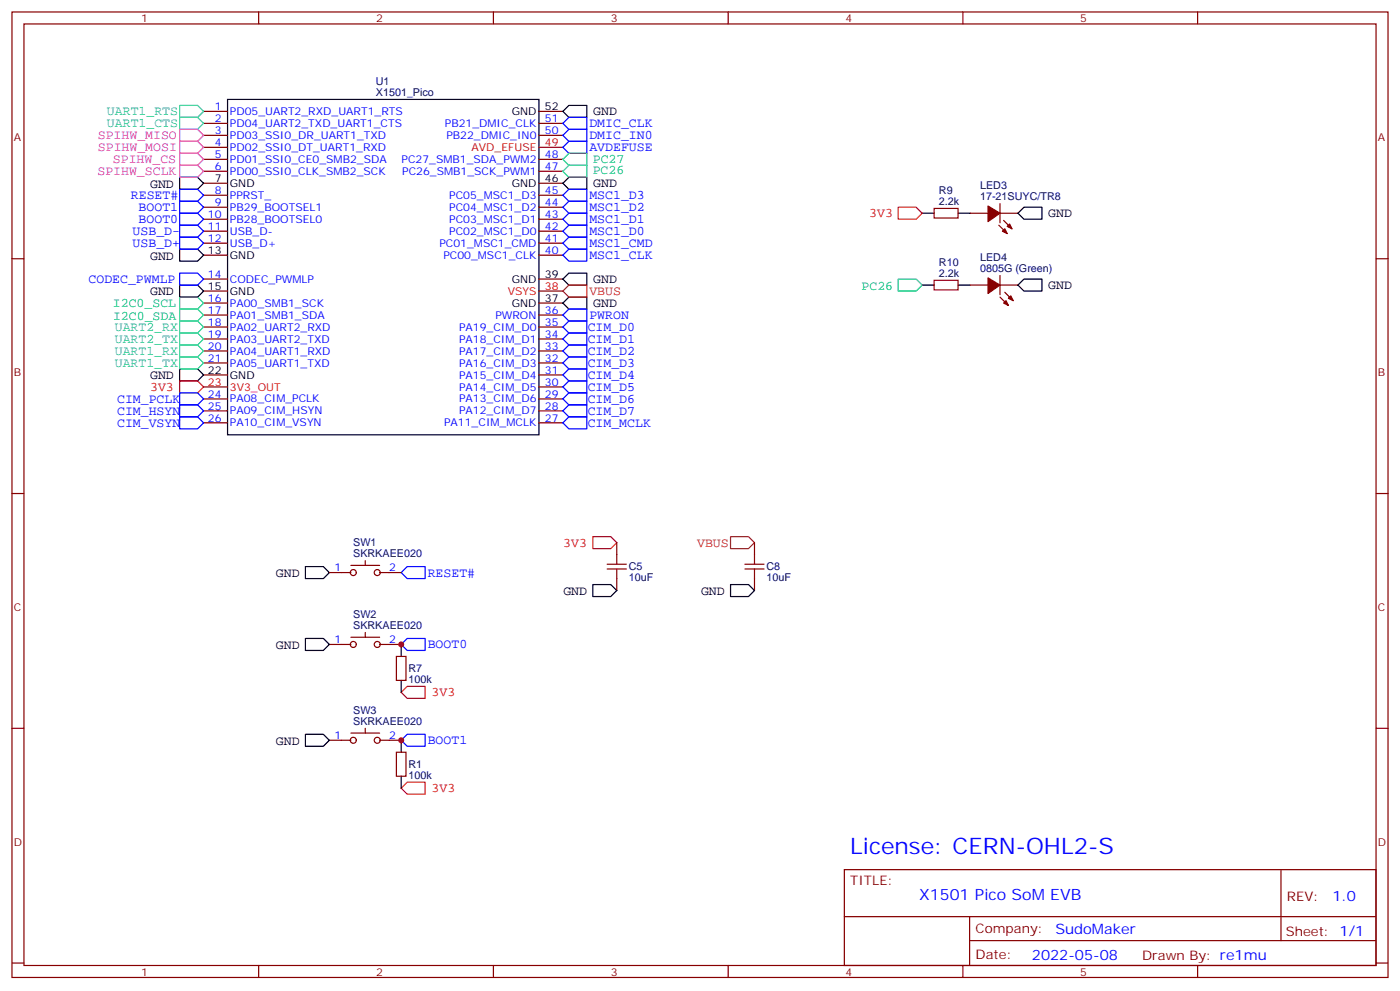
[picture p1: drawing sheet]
<svg xmlns="http://www.w3.org/2000/svg" width="412mm" height="292mm" viewBox="0 0 412 292" stroke-linecap="round" stroke-linejoin="round" font-family="sans-serif">
<g fill="none" stroke="#870000" stroke-width=".35">
<path d="M3.5 3.5h405.4v284.4h-405.4zM7.1 7.1h398.2v277.2h-398.2zM76.2 3.5v3.6M145.3 3.5v3.6M214.5 3.5v3.6M283.6 3.5v3.6M352.8 3.5v3.6M60 32.8h7M60 39.9h7M60 36.3h7M158.7 32.8h7.1M158.7 39.9h7.1"/>
<path d="M158.7 36.3h7.1M60 57.5h7M60 50.4h7M60 46.9h7M60 43.4h7M60 54h7M158.7 57.5h7.1M158.7 50.4h7.1M158.7 46.9h7.1M158.7 54h7.1M294.6 60v5.6M3.5 76.2h3.6"/>
<path d="M60 68.1h7M60 61h7M60 71.6h7M60 64.6h7M60 75.1h7M158.7 68.1h7.1M158.7 61h7.1M158.7 71.6h7.1M158.7 64.6h7.1M158.7 75.1h7.1M275.2 61.4h7v2.8h-7zM285.8 62.8h5.2"/>
<path d="M294.2 66.3l2.5 2.5M294.6 62.8h5.3M295.6 64.9l2.5 2.5M405.3 76.2h3.6M60 96.3h7M60 99.8h7M60 92.8h7M60 89.3h7M60 82.2h7M60 85.7h7M158.7 96.3h7.1M158.7 99.8h7.1"/>
<path d="M158.7 92.8h7.1M158.7 89.3h7.1M158.7 82.2h7.1M158.7 85.7h7.1M275.2 82.6h7v2.8h-7zM285.8 84h5.2M294.6 81.1v5.7M294.6 84h5.3M294.6 87.5l2.4 2.5M296 86.1l2.4 2.4M60 103.4h7M60 106.9h7"/>
<path d="M60 113.9h7M60 117.5h7M60 110.4h7M158.7 103.4h7.1M158.7 106.9h7.1M158.7 113.9h7.1M158.7 117.5h7.1M158.7 110.4h7.1M60 121h7M60 124.5h7M158.7 121h7.1M158.7 124.5h7.1"/>
<path d="M3.5 145.3h3.6M181.7 159.8v3.5M222.2 159.8v3.5M405.3 145.3h3.6M97 168.6h6.4M103.4 166.5h8.4M107.6 165.1v1.4M111.8 168.6h6.4M181.7 170.4v3.5M222.2 170.4v3.5M97 189.8h6.4M103.4 187.7h8.4"/>
<path d="M107.6 186.3v1.4M111.8 189.8h6.4M116.8 193.3h2.8v7.1h-2.8zM3.5 214.5h3.6M97 218h6.4M103.4 215.9h8.4M107.6 214.5v1.4M111.8 218h6.4M405.3 214.5h3.6M116.8 221.5h2.8v7.1h-2.8zM248.7 256.1h156.6v28.2h-156.6zM377.3 256.1v20.9"/>
<path d="M248.7 270h156.5M285.6 277h119.6M285.6 270v14.1M3.5 283.6h3.6M76.2 284.3v3.6M145.3 284.3v3.6M214.5 284.3v3.6M283.6 284.3v3.6M352.8 284.3v3.6M405.3 283.6h3.6"/>
<circle cx="104.1" cy="168.6" r=".88"/>
<circle cx="111.1" cy="168.6" r=".88"/>
<circle cx="104.1" cy="189.8" r=".88"/>
<circle cx="111.1" cy="189.8" r=".88"/>
<circle cx="104.1" cy="218" r=".88"/>
<circle cx="111.1" cy="218" r=".88"/>
</g>
<g fill="none" stroke="#000" stroke-width=".35">
<path d="M67 29.3h91.7v98.8h-91.7zM165.8 32.8l1.8-1.8h5.3v3.6h-5.3zM52.9 52.2h5.3l1.8 1.8-1.8 1.7h-5.3zM165.8 54l1.8-1.8h5.3v3.5h-5.3zM52.9 73.4h5.3l1.8 1.7-1.8 1.8h-5.3zM271.6 62.8h3.6M282.2 62.8h3.6M299.9 62.8l1.7-1.8h5.3v3.6h-5.3zM52.9 84h5.3l1.8 1.7-1.8 1.8h-5.3zM165.8 89.3l1.8-1.8h5.3v3.5h-5.3zM167.6 80.4h5.3v3.6h-5.3l-1.8-1.8zM271.6 84h3.6"/>
<path d="M282.2 84h3.6M299.9 84l1.7-1.8h5.3v3.5h-5.3zM52.9 108.7h5.3l1.8 1.7-1.8 1.8h-5.3zM90 166.9h5.2l1.8 1.7-1.8 1.8h-5.2zM174.6 172.2h5.3l1.8 1.7-1.8 1.8h-5.3zM215.2 172.2h5.3l1.7 1.7-1.7 1.8h-5.3zM90 188h5.2l1.8 1.8-1.8 1.8h-5.2zM118.2 189.8v3.5M90 216.3h5.2l1.8 1.7-1.8 1.8h-5.2zM118.2 200.4v3.5M118.2 218v3.5M118.2 228.6v3.5"/>
</g>
<path d="M158.7 43.4h7.1" fill="none" stroke="#c00" stroke-width=".35"/>
<g fill="none" stroke="#00f" stroke-width=".35">
<path d="M165.8 36.3l1.8-1.7h5.3v3.5h-5.3zM165.8 39.9l1.8-1.8h5.3v3.5h-5.3zM52.9 55.7h5.3l1.8 1.8-1.8 1.8h-5.3zM52.9 59.3h5.3l1.8 1.7-1.8 1.8h-5.3zM165.8 43.4l1.8-1.8h5.3v3.6h-5.3zM165.8 57.5l1.8-1.8h5.3v3.6h-5.3zM52.9 62.8h5.3l1.8 1.8-1.8 1.7h-5.3zM52.9 69.9h5.3l1.8 1.7-1.8 1.8h-5.3zM52.9 66.3h5.3l1.8 1.8-1.8 1.8h-5.3zM165.8 68.1l1.8-1.8h5.3v3.6h-5.3zM165.8 64.6l1.8-1.8h5.3v3.5h-5.3zM165.8 61l1.8-1.7h5.3v3.5h-5.3z"/>
<path d="M165.8 71.6l1.8-1.7h5.3v3.5h-5.3zM165.8 75.1l1.8-1.7h5.3v3.5h-5.3zM52.9 80.4h5.3l1.8 1.8-1.8 1.8h-5.3zM165.8 96.3l1.8-1.8h5.3v3.6h-5.3zM165.8 99.8l1.8-1.7h5.3v3.5h-5.3zM165.8 92.8l1.8-1.8h5.3v3.5h-5.3zM52.9 115.7h5.3l1.8 1.8-1.8 1.7h-5.3zM52.9 119.2h5.3l1.8 1.8-1.8 1.8h-5.3zM165.8 103.4l1.8-1.8h5.3v3.5h-5.3zM165.8 106.9l1.8-1.8h5.3v3.6h-5.3zM165.8 110.4l1.8-1.7h5.3v3.5h-5.3zM165.8 113.9l1.8-1.7h5.3v3.5h-5.3z"/>
<path d="M165.8 117.5l1.8-1.8h5.3v3.5h-5.3zM52.9 122.8h5.3l1.8 1.7-1.8 1.8h-5.3zM165.8 121l1.8-1.8h5.3v3.6h-5.3zM165.8 124.5l1.8-1.7h5.3v3.5h-5.3zM119.9 166.9h5.3v3.5h-5.3l-1.7-1.8zM118.2 189.8l1.7-1.8h5.3v3.6h-5.3zM119.9 216.3h5.3v3.5h-5.3l-1.7-1.8z"/>
</g>
<path d="M264.6 61h5.3l1.7 1.8-1.7 1.8h-5.3zM52.9 112.2h5.3l1.8 1.7-1.8 1.8h-5.3zM174.6 158h5.3l1.8 1.8-1.8 1.8h-5.3zM118.2 203.9l1.7-1.8h5.3v3.6h-5.3zM118.2 232.1l1.7-1.7h5.3v3.5h-5.3z" fill="none" stroke="#f00" stroke-width=".35"/>
<path d="M52.9 31h5.3l1.8 1.8-1.8 1.8h-5.3zM52.9 34.6h5.3l1.8 1.7-1.8 1.8h-5.3zM52.9 94.5h5.3l1.8 1.8-1.8 1.8h-5.3zM52.9 98.1h5.3l1.8 1.7-1.8 1.8h-5.3zM52.9 101.6h5.3l1.8 1.8-1.8 1.7h-5.3zM52.9 105.1h5.3l1.8 1.8-1.8 1.8h-5.3z" fill="none" stroke="#0cc" stroke-width=".35"/>
<path d="M178.9 167.6h5.6M178.9 166.2h5.6M181.7 163.3v2.9M181.7 167.6v2.8M219.4 167.6h5.7M219.4 166.2h5.7M222.2 163.3v2.9M222.2 167.6v2.8" fill="none" stroke="#a10000" stroke-width=".35"/>
<path d="M165.8 85.7l1.8-1.7h5.3v3.5h-5.3zM215.2 158h5.3l1.7 1.8-1.7 1.8h-5.3z" fill="none" stroke="#c30" stroke-width=".35"/>
<path d="M165.8 46.9l1.8-1.7h5.3v3.5h-5.3zM165.8 50.4l1.8-1.7h5.3v3.5h-5.3zM52.9 91h5.3l1.8 1.8-1.8 1.7h-5.3zM52.9 87.5h5.3l1.8 1.8-1.8 1.7h-5.3zM264.6 82.2h5.3l1.7 1.8-1.7 1.7h-5.3z" fill="none" stroke="#3c0" stroke-width=".35"/>
<path d="M52.9 38.1h5.3l1.8 1.8-1.8 1.7h-5.3zM52.9 48.7h5.3l1.8 1.7-1.8 1.8h-5.3zM52.9 45.2h5.3l1.8 1.7-1.8 1.8h-5.3zM52.9 41.6h5.3l1.8 1.8-1.8 1.8h-5.3z" fill="none" stroke="#c0f" stroke-width=".35"/>
<g fill="#870000" stroke="#870000" stroke-width=".35">
<path d="M296.7 66.7l.7-.7 .7 1.4z"/>
<path d="M295.3 68.1l.7-.7 .7 1.4z"/>
<path d="M291 60.7l3.6 2.1-3.6 2.5z"/>
<path d="M297 87.8l.7-.7 .7 1.4z"/>
<path d="M295.6 89.3l.7-.8 .7 1.5z"/>
<path d="M291 81.8l3.6 2.2-3.6 2.4z"/>
</g>
<g fill="#c00">
<circle cx="118.2" cy="189.8" r=".88"/>
<circle cx="118.2" cy="218" r=".88"/>
</g>
<text font-size="6.7" fill="#00f" x="250.5" y="251.5">License: CERN-OHL2-S</text>
<text font-size="4.6" fill="#00f" x="270.8" y="265.1">X1501 Pico SoM EVB</text>
<g font-size="4.2" fill="#00f">
<text x="392.5" y="265.4">1.0</text>
<text x="310.9" y="274.9">SudoMaker</text>
<text x="304" y="282.7">2022-05-08</text>
</g>
<g font-size="3.9" fill="#0cc">
<text x="31.5" y="34">UART1_RTS</text>
<text x="31.5" y="37.5">UART1_CTS</text>
<text x="33.8" y="97.5">UART2_RX</text>
<text x="33.8" y="101">UART2_TX</text>
<text x="33.8" y="104.6">UART1_RX</text>
<text x="33.8" y="108.1">UART1_TX</text>
</g>
<g font-size="3.9">
<text x="174.8" y="33.9">GND</text>
<text x="44.2" y="55.3">GND</text>
<text x="174.8" y="55.1">GND</text>
<text x="308.8" y="64">GND</text>
<text x="44.2" y="76.4">GND</text>
<text x="174.8" y="83.3">GND</text>
<text x="44.2" y="87">GND</text>
<text x="308.8" y="85.1">GND</text>
<text x="174.8" y="90.4">GND</text>
<text x="44.2" y="111.7">GND</text>
<text x="81.3" y="170">GND</text>
<text x="165.9" y="175.3">GND</text>
<text x="206.5" y="175.3">GND</text>
<text x="81.3" y="191.1">GND</text>
<text x="81.3" y="219.4">GND</text>
</g>
<g font-size="3.9" fill="#c0f">
<text x="28.8" y="41">SPIHW_MISO</text>
<text x="28.8" y="44.6">SPIHW_MOSI</text>
<text x="28.7" y="51.6">SPIHW_SCLK</text>
<text x="33.3" y="48.1">SPIHW_CS</text>
</g>
<g font-size="3.9" fill="#00f">
<text x="173.6" y="37.5">DMIC_CLK</text>
<text x="173.6" y="41">DMIC_IN0</text>
<text x="173.6" y="44.5">AVDEFUSE</text>
<text x="38.6" y="58.7">RESET#</text>
<text x="173.6" y="58.7">MSC1_D3</text>
<text x="40.8" y="65.6">BOOT0</text>
<text x="40.8" y="62.1">BOOT1</text>
<text x="173.6" y="65.7">MSC1_D1</text>
<text x="173.6" y="62.2">MSC1_D2</text>
<text x="39.1" y="69.3">USB_D-</text>
<text x="173.6" y="69.2">MSC1_D0</text>
<text x="39.1" y="72.8">USB_D+</text>
<text x="173.6" y="72.8">MSC1_CMD</text>
<text x="173.6" y="76.3">MSC1_CLK</text>
<text x="26.1" y="83.3">CODEC_PWMLP</text>
<text x="173.6" y="93.9">PWRON</text>
<text x="173.1" y="97.5">CIM_D0</text>
<text x="173.1" y="101.1">CIM_D1</text>
<text x="173.1" y="104.6">CIM_D2</text>
<text x="173.1" y="108.1">CIM_D3</text>
<text x="173.1" y="111.7">CIM_D4</text>
<text x="34.5" y="118.6">CIM_PCLK</text>
<text x="173.1" y="115.2">CIM_D5</text>
<text x="173.1" y="118.7">CIM_D6</text>
<text x="34.5" y="122.2">CIM_HSYN</text>
<text x="34.5" y="125.7">CIM_VSYN</text>
<text x="173.1" y="122.3">CIM_D7</text>
<text x="173.1" y="125.8">CIM_MCLK</text>
<text x="126" y="169.8">RESET#</text>
<text x="126" y="190.9">BOOT0</text>
<text x="126" y="219.2">BOOT1</text>
</g>
<g font-size="3.9" fill="#3c0">
<text x="174.6" y="51.4">PC26</text>
<text x="174.6" y="48">PC27</text>
<text x="253.8" y="85.4">PC26</text>
<text x="33.3" y="90.5">I2C0_SCL</text>
<text x="33.3" y="94.3">I2C0_SDA</text>
</g>
<g font-size="3.9" fill="#f00">
<text x="256.1" y="64">3V3</text>
<text x="44.2" y="115.2">3V3</text>
<text x="165.9" y="161">3V3</text>
<text x="127.1" y="205.1">3V3</text>
<text x="127.1" y="233.3">3V3</text>
</g>
<g font-size="3.9" fill="#c30">
<text x="173.6" y="86.8">VBUS</text>
<text x="205.4" y="161.1">VBUS</text>
</g>
<g font-size="3.9" fill="#800">
<text x="250.5" y="260.7">TITLE:</text>
<text x="379.1" y="265.4">REV:</text>
<text x="287.4" y="274.9">Company:</text>
<text x="378.7" y="275.5">Sheet: 1/1</text>
<text x="287.4" y="282.6">Date:</text>
<text x="336.4" y="282.7">Drawn By: re1mu</text>
</g>
<g font-size="3.2" fill="#800">
<text x="41.6" y="6.5">1</text>
<text x="110.8" y="6.5">2</text>
<text x="179.9" y="6.5">3</text>
<text x="249.1" y="6.5">4</text>
<text x="318.2" y="6.5">5</text>
<text x="4.1" y="41.6">A</text>
<text x="405.9" y="41.6">A</text>
<text x="4.1" y="110.8">B</text>
<text x="405.9" y="110.8">B</text>
<text x="4.1" y="179.9">C</text>
<text x="405.9" y="179.9">C</text>
<text x="4.1" y="249.1">D</text>
<text x="405.9" y="249.1">D</text>
<text x="41.6" y="287.3">1</text>
<text x="110.8" y="287.3">2</text>
<text x="179.9" y="287.3">3</text>
<text x="249.1" y="287.3">4</text>
<text x="318.2" y="287.3">5</text>
</g>
<g font-size="3.2" fill="#000080">
<text x="110.7" y="28.2">X1501_Pico</text>
<text x="110.7" y="24.9">U1</text>
<text x="276.6" y="57">R9</text>
<text x="288.7" y="58.9">17-21SUYC/TR8</text>
<text x="288.7" y="55.7">LED3</text>
<text x="276.6" y="60.3">2.2k</text>
<text x="288.7" y="76.8">LED4</text>
<text x="276.6" y="81.5">2.2k</text>
<text x="276.6" y="78.2">R10</text>
<text x="288.7" y="80.1">0805G (Green)</text>
<text x="104" y="160.8">SW1</text>
<text x="104" y="164">SKRKAEE020</text>
<text x="185.2" y="171.2">10uF</text>
<text x="185.2" y="168">C5</text>
<text x="225.8" y="171.2">10uF</text>
<text x="225.8" y="168">C8</text>
<text x="104" y="185.2">SKRKAEE020</text>
<text x="104" y="182">SW2</text>
<text x="120.3" y="198">R7</text>
<text x="120.3" y="201.2">100k</text>
<text x="104" y="213.4">SKRKAEE020</text>
<text x="104" y="210.2">SW3</text>
<text x="120.3" y="226.2">R1</text>
<text x="120.3" y="229.4">100k</text>
</g>
<g font-size="3.2" fill="#00f">
<text x="63.2" y="32.5">1</text>
<text x="63.2" y="36">2</text>
<text x="67.7" y="33.9">PD05_UART2_RXD_UART1_RTS</text>
<text x="160.5" y="36">51</text>
<text x="63.2" y="39.5">3</text>
<text x="67.7" y="40.9">PD03_SSI0_DR_UART1_TXD</text>
<text x="67.7" y="37.4">PD04_UART2_TXD_UART1_CTS</text>
<text x="131" y="37.4">PB21_DMIC_CLK</text>
<text x="131.5" y="40.9">PB22_DMIC_IN0</text>
<text x="160.5" y="39.5">50</text>
<text x="63.2" y="46.6">5</text>
<text x="63.2" y="43">4</text>
<text x="67.7" y="48">PD01_SSI0_CE0_SMB2_SDA</text>
<text x="67.7" y="44.5">PD02_SSI0_DT_UART1_RXD</text>
<text x="118.3" y="48">PC27_SMB1_SDA_PWM2</text>
<text x="160.5" y="46.6">48</text>
<text x="63.2" y="50.1">6</text>
<text x="67.7" y="51.5">PD00_SSI0_CLK_SMB2_SCK</text>
<text x="118.5" y="51.5">PC26_SMB1_SCK_PWM1</text>
<text x="160.5" y="50.1">47</text>
<text x="63.2" y="57.2">8</text>
<text x="67.7" y="58.6">PPRST_</text>
<text x="132.3" y="58.6">PC05_MSC1_D3</text>
<text x="160.5" y="57.2">45</text>
<text x="61.2" y="64.2">10</text>
<text x="63.2" y="60.7">9</text>
<text x="67.7" y="65.6">PB28_BOOTSEL0</text>
<text x="67.7" y="62.1">PB29_BOOTSEL1</text>
<text x="132.3" y="62.1">PC04_MSC1_D2</text>
<text x="132.3" y="65.6">PC03_MSC1_D1</text>
<text x="160.5" y="60.7">44</text>
<text x="160.5" y="64.2">43</text>
<text x="61.2" y="67.7">11</text>
<text x="61.2" y="71.3">12</text>
<text x="67.7" y="69.1">USB_D-</text>
<text x="132.3" y="69.1">PC02_MSC1_D0</text>
<text x="160.5" y="67.7">42</text>
<text x="160.5" y="71.3">41</text>
<text x="67.7" y="72.7">USB_D+</text>
<text x="129.4" y="72.7">PC01_MSC1_CMD</text>
<text x="130.6" y="76.2">PC00_MSC1_CLK</text>
<text x="160.5" y="74.8">40</text>
<text x="61.2" y="81.8">14</text>
<text x="67.7" y="83.3">CODEC_PWMLP</text>
<text x="61.2" y="88.9">16</text>
<text x="61.2" y="96">18</text>
<text x="61.2" y="92.4">17</text>
<text x="67.7" y="90.3">PA00_SMB1_SCK</text>
<text x="67.7" y="93.8">PA01_SMB1_SDA</text>
<text x="145.9" y="93.8">PWRON</text>
<text x="160.5" y="96">35</text>
<text x="160.5" y="92.4">36</text>
<text x="61.2" y="99.5">19</text>
<text x="67.7" y="97.4">PA02_UART2_RXD</text>
<text x="67.7" y="100.9">PA03_UART2_TXD</text>
<text x="135.2" y="97.4">PA19_CIM_D0</text>
<text x="135.2" y="100.9">PA18_CIM_D1</text>
<text x="160.5" y="99.5">34</text>
<text x="61.2" y="106.5">21</text>
<text x="61.2" y="103">20</text>
<text x="67.7" y="108">PA05_UART1_TXD</text>
<text x="67.7" y="104.4">PA04_UART1_RXD</text>
<text x="135.2" y="104.4">PA17_CIM_D2</text>
<text x="135.2" y="108">PA16_CIM_D3</text>
<text x="160.5" y="103">33</text>
<text x="160.5" y="106.5">32</text>
<text x="135.2" y="111.5">PA15_CIM_D4</text>
<text x="160.5" y="113.6">30</text>
<text x="160.5" y="110.1">31</text>
<text x="61.2" y="117.1">24</text>
<text x="67.7" y="118.5">PA08_CIM_PCLK</text>
<text x="135.2" y="118.5">PA13_CIM_D6</text>
<text x="135.2" y="115">PA14_CIM_D5</text>
<text x="160.5" y="117.1">29</text>
<text x="61.2" y="120.7">25</text>
<text x="61.2" y="124.2">26</text>
<text x="67.7" y="122.1">PA09_CIM_HSYN</text>
<text x="67.7" y="125.6">PA10_CIM_VSYN</text>
<text x="130.8" y="125.6">PA11_CIM_MCLK</text>
<text x="135.2" y="122.1">PA12_CIM_D7</text>
<text x="160.5" y="120.7">28</text>
<text x="160.5" y="124.2">27</text>
<text x="98.5" y="168.3">1</text>
<text x="114.7" y="168.3">2</text>
<text x="98.5" y="189.4">1</text>
<text x="114.7" y="189.4">2</text>
<text x="98.5" y="217.7">1</text>
<text x="114.7" y="217.7">2</text>
</g>
<g font-size="3.2">
<text x="150.8" y="33.9">GND</text>
<text x="160.5" y="32.5">52</text>
<text x="63.2" y="53.6">7</text>
<text x="160.5" y="53.6">46</text>
<text x="67.7" y="55">GND</text>
<text x="150.8" y="55">GND</text>
<text x="61.2" y="74.8">13</text>
<text x="67.7" y="76.2">GND</text>
<text x="150.8" y="83.3">GND</text>
<text x="160.5" y="81.8">39</text>
<text x="61.2" y="85.4">15</text>
<text x="67.7" y="86.8">GND</text>
<text x="160.5" y="88.9">37</text>
<text x="150.8" y="90.3">GND</text>
<text x="61.2" y="110.1">22</text>
<text x="67.7" y="111.5">GND</text>
</g>
<g font-size="3.2" fill="#c00">
<text x="138.9" y="44.5">AVD_EFUSE</text>
<text x="160.5" y="43">49</text>
</g>
<g font-size="3.2" fill="#f00">
<text x="149.6" y="86.8">VSYS</text>
<text x="160.5" y="85.4">38</text>
<text x="61.2" y="113.6">23</text>
<text x="67.7" y="115">3V3_OUT</text>
</g>
</svg>
